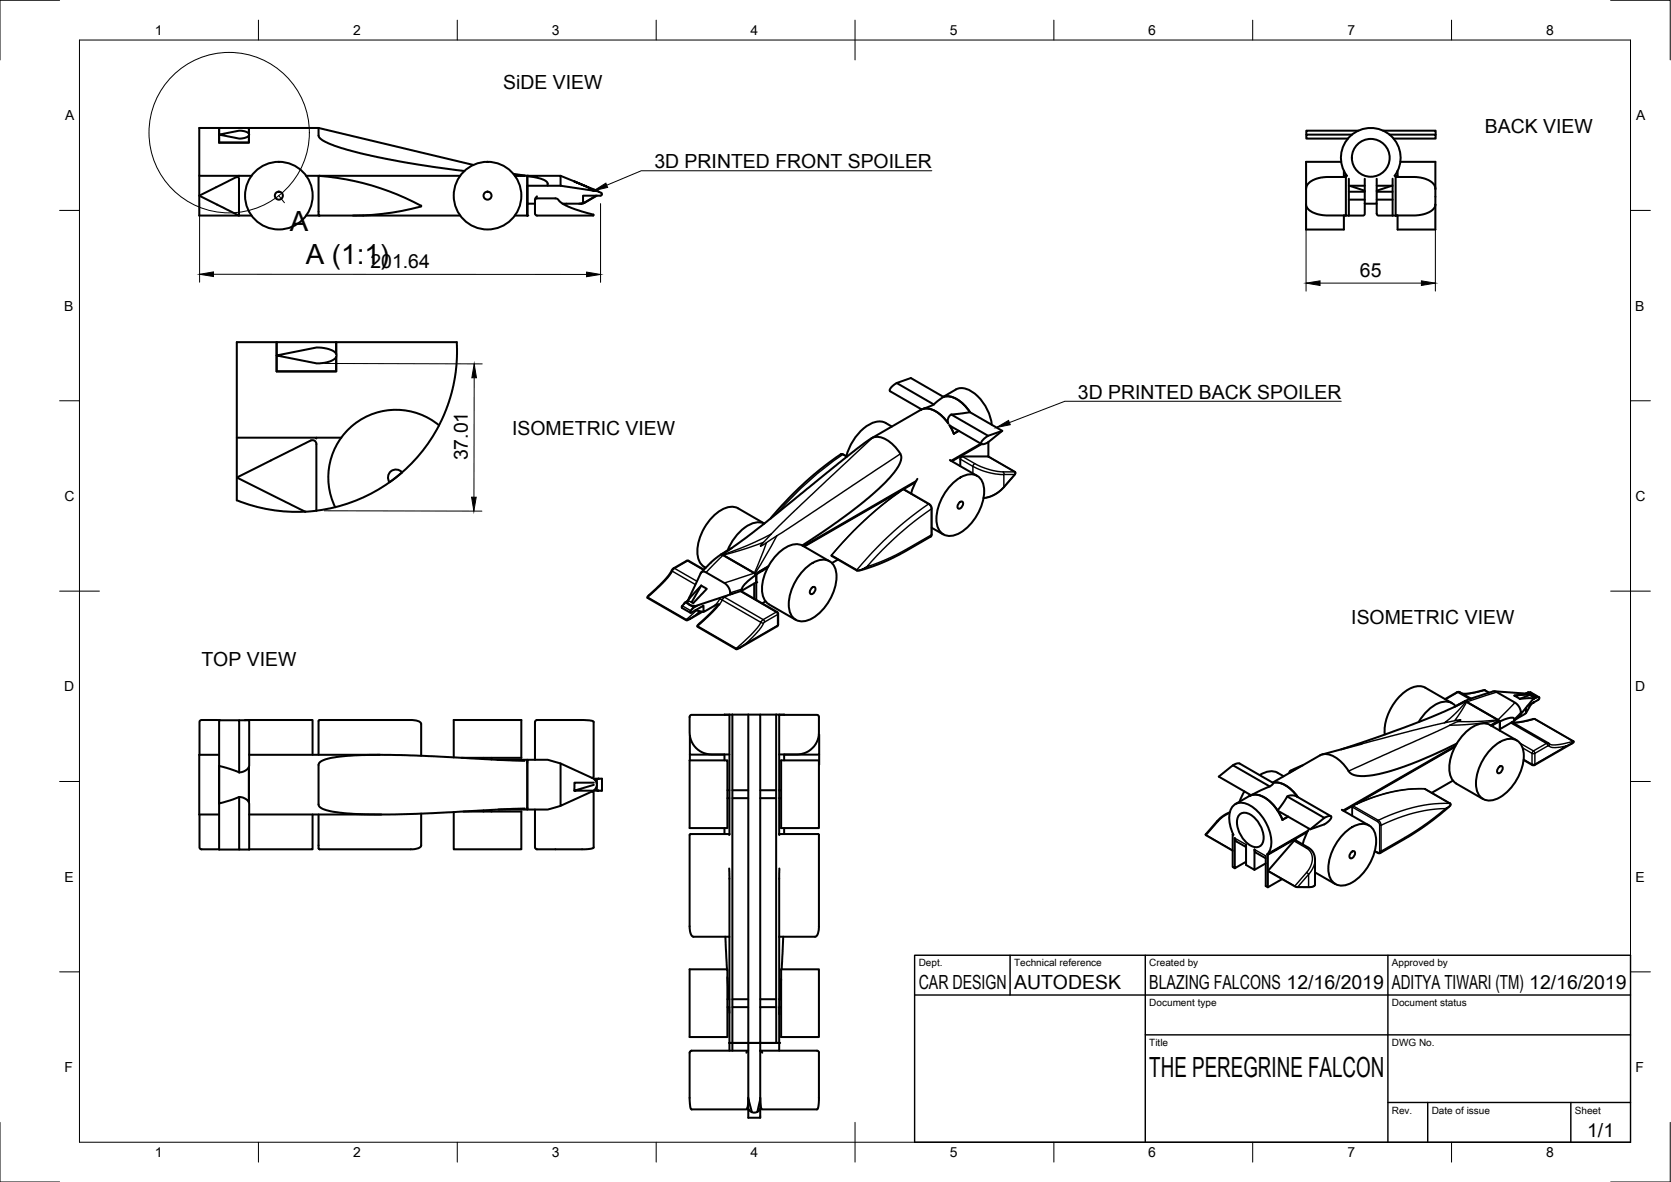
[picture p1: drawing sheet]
<svg xmlns="http://www.w3.org/2000/svg" width="420mm" height="297mm" viewBox="0 0 420 297" stroke-linecap="round" stroke-linejoin="round" font-family="sans-serif">
<!-- layer: Visible -->
<g fill="none" stroke="#000" stroke-width=".51">
<path d="M55.1 32.2v3.6h7.5v-1.8v1.8h-7.5zM55.1 33.8l5-1a2.58 2.58 0 0 1 2.6 1 2.28 2.28 0 0 1-2.6 1zM62.6 32.2v1.4M80.1 32.2v1.9l.8 1 2.3 1.2 4.2 1.4 6.1 1.5 7 1.4 16.3 2.4M80.1 32.2h-30v22h13.1M80.1 32.2l38.9 9.3M339.9 33.8h-11.4v1h10.4M341.6 32.8h-13.1v1M347.7 32.8h13.3v1M349.4 33.8h11.6v1h-10.6M50.1 44.2h13.1M50.2 49.1v.1"/>
<path d="M59.4 44.5l-9.2 4.6M59.4 44.5l.5 .1 .2 .4M60.1 45v9.1l-9.9-4.9M60.1 44.2v.1M77 54.2h3.3M77 44.2h38.7M80.1 44.4v9.5M80.1 44.4l.1-.2a60.6 60.6 0 0 1 25.7 7.6l-.1 .1M80.1 53.9l.3 .3M88.8 54.2h26.9M105.8 51.9l-7.2 1.5a60.6 60.6 0 0 1-9.8 .8h-8.5M129.1 43.7l3.5 .6"/>
<path d="M129.4 44.1l2.6 .1h-2.5M129.5 54.2h3.1M132.6 44.4v9.8v-7.5v4.5h1.9M132.6 44.3v2.4h5.1v-.6a2.97 2.97 0 0 0-2.6-1.4l-2.5-.5h8.3v2.5l8.4 1.2M134.5 50.3v3.4l.3 .4 .2 .1h14.1M134.5 50.3l.1-.2 .4-.3 4.8 .1 .6 .3a6.9 6.9 0 0 0 3.5 2.1l5.3 1.6v.3M135 49.3l-.4 .5-.1 .5M137.7 46.7h3.2M140.9 44.2l3.5 1.4M144.4 45.6l2.8 1.1M145.6 51.2h.5M146.1 51.2h.1"/>
<path d="M149.3 47.9l1.1 .2 .8 .4 .2 .2-.1 .3-.3 .2h-4.4v1.9l-5.1 .1M149.3 47.9l1.1 .2M149.3 47.9l-1.7-.9-3.2-1.4 5.7 2.3M149.9 49.2l-3.3 1.9M150.1 49.2l-3.1 1.8-.8 .2M328.4 51.4v6.3h9.5v-3.5M328.4 47.5v3.9M328.4 51.4l.2 .7 .5 .7 .8 .5 1.4 .5 2.2 .4h4.9M337.2 40.7h-8.8v6.8M337.9 42.9v1.6M337.9 54.2h.5M337.9 44.2h.8a7.5 7.5 0 0 1 .9-10.1 7.5 7.5 0 0 1 10.1 0 7.5 7.5 0 0 1 1 10.1h.7"/>
<path d="M338.4 44.2v10h.8M338.4 44.5h-4.9l-1.6 .2a3.7 3.7 0 0 0-3.5 2.5v.3M339.2 50.2h4M339.2 48.2h4M339.2 46.7h4M339.2 44.9v9.3M339.3 46.7l3.9 1.2M343.2 51.2v2.6l-.2 .3-3.8 .1M343.2 44.9v6.3M346.2 51.2v2.5l.3 .5h3.7M346.2 44.9v6.3h-3M346.2 50.2h4"/>
<path d="M346.2 48.2h4M346.2 46.7h4M350 46.7l-3.8 1.2M350.2 54.2h1.2M350.2 44.9v9.3M350.9 44.5h4.9l1.6 .2a3.8 3.8 0 0 1 3.5 2.4v.4M350.9 44.2v10M351.4 42.9v1.6M352.1 40.7h8.8v6.8M360.9 51.4v6.3h-9.5v-3.5M360.9 51.4l-.2 .7-.6 .7-2.1 1-2.2 .4h-4.9M360.9 47.5v3.9"/>
<path d="M69.6 86v7.3h14.9v-3.6v3.6h-14.9zM69.6 89.3l10-2a6.1 6.1 0 0 1 4.9 1.6 1.56 1.56 0 0 1-1.4 1.9l-1.6 .4-1.9 .1zM84.5 86v2.9M225.5 96.3l3.5-1.3 8.2 4.7M237.2 99.7l3.2-1.8a4.9 4.9 0 0 1 5.5 1.7 12.2 12.2 0 0 1 3.5 7.1M237.2 99.7a6.1 6.1 0 0 1 6 3l.7 .9M237.2 99.7l-2.5 2-2.6 1.1M59.5 110h20v.2M78.1 110.7l-18.4 9.2M78.1 110.7a1.01 1.01 0 0 1 1.5 .9M79.5 111.6v16.8l-2.8 .2-17-8.5v-.2M79.5 110h6.3"/>
<path d="M87.8 107.7a17 17 0 0 1 22.6-.8 40.3 40.3 0 0 1-26.1 20.6 17 17 0 0 1 3.5-19.8zM101.1 118.7l-3.1 2.5a1.99 1.99 0 0 1 .3-2.8 1.99 1.99 0 0 1 2.8 .3M110.4 106.9l2.2-5.1 1.4-4.9 .8-5.1 .1-5.8h-55.4v39.7a40.7 40.7 0 0 0 17.2 2.9M213 114.7l-1.4-.6a80 80 0 0 0-17.8 16.2M224.2 107.2a4.7 4.7 0 0 0-6.3-.1 13.8 13.8 0 0 0-5.1 7.5M226.4 114.1a3.5 3.5 0 0 1-.8 3.6l-1.7 2.2-1.7 1.7-5.5 4.8a181.6 181.6 0 0 1-15 10.7M226.4 114a8.2 8.2 0 0 0-5.7-4.2l-1.3 .2-2.1 1.3-26 21-5.1 3.9-4.3 2.9M231.7 102.9l-.2 .1M232.1 102.7a6.1 6.1 0 0 1 5.7 2.8l.6 .9M234.8 101.6l-9.3-5.3a2.64 2.64 0 0 0-1.8 1.9l8 4.7-12.6 7.3M238.8 115.6l6.9 4M239.2 104.2l9.3 5.3 3.5-1.2"/>
<path d="M241.1 108.3l-1.3 .7-1-2.1 8 4.7M243.9 103.6l-4.7 .6-.7 .8-.2 .7 .1 .7M243.9 103.6l8.1 4.7-3.5 2.9a1.29 1.29 0 0 1-1.8 .2 3.4 3.4 0 0 1 1.8-1.9M246.6 111.5l-7.4 4.3M246.8 111.6l-5.4 3.1M248.5 114.7h-6.7l-.3 .5-.1 1.9M248.5 114.7h.1M248.5 114.7l6.7 3.9 .1 .3-2.9 3.5-1.2 1.2-2 1.1-1.9 .5M248.5 111.1v3.6M84.3 127.5l-4.7 .8M181.8 139.5l-.5-.2-1.6 1.2-3.4 3.4M181.8 139.5l7.9 4.5"/>
<path d="M182.9 138.3a11.6 11.6 0 0 1 7-7 3.4 3.4 0 0 1 2.3 .3l-6.6-3.9a4.8 4.8 0 0 0-5.5 1.3 12.8 12.8 0 0 0-4.6 10.9 3.6 3.6 0 0 0 1.6 2.6M184 137.7l-2.6 1.6 .4 .2M227.3 123l6.3 3.6 .5 .5 .2 .6-.1 6.9-9.5 5.5-6.3 2.6a4.7 4.7 0 0 1-3 .7l-6.3-3.7M230.3 120.9l-28.3 16.4M230.7 120.3l-1.1 2.1-.5 1.6M234.3 132.6l2.9 1.7M239.7 121.3a6.1 6.1 0 0 1 5.3-2 3.9 3.9 0 0 1 2.5 4.2 12.9 12.9 0 0 1-7 10.8 3.4 3.4 0 0 1-5-2.8 12.9 12.9 0 0 1 4.2-10.2zM241.2 126.3l.8-.2a1.16 1.16 0 0 1-1 1.7 1 1 0 0 1 .2-1.5zM172.1 151.6h.1M172.1 151.6l-.6 .8-.1 .3 2.2 1.3M172.3 151.3l2 1.2-.7 1.1v.4l3.3-1.8v1.5l3-1.6 1-.2M172.6 140.9l-3.4 2-2.2 3-3.9 3.7-.3 .6 9.8 5.7 .7-.2 3.3-2"/>
<path d="M172.7 140.9h.4l3.9 2.3M172.8 151.1l-.7 .5M174.8 153.4l2.1 .3M175 153.3h.1M176.3 143.9a.98 .98 0 0 1 1.2 0l5.1 2.9 .8 1.3 .2 1.3-9 2.9a1.4 1.4 0 0 1-1.8-1.2zM176.3 147.2l-3.5 3.9M176.3 147.2l1.4 .8-3.4 3.6M176.3 147.2l-2.4 4.2M177.1 142.5l.3 .2M180.7 151.9l-5.4 5.5 9.8 5.8 10.4-5.9 .2-3.1-.3-.4M184.2 149.2h-.1M186.3 148.5l9.1 5.3"/>
<path d="M189.6 146.6v3.9M189.7 144l.5 .4-2.9 2.3-.7 1-.1 .7-2.9 1M189.7 144l.4 .4M190.2 144.4v1.9l-3.7 2.1M190.2 144.5v6.3M192.5 151.1l-.8 .5M193.2 142.3l-2.7 1.6 2.7-1.5M202.6 142.8a6.1 6.1 0 0 1 5.3-2.1 3.9 3.9 0 0 1 2.4 4.2 12.9 12.9 0 0 1-6.9 10.9 3.4 3.4 0 0 1-5-2.9 12.9 12.9 0 0 1 4.2-10.1zM204.1 147.8l.7-.3a1.16 1.16 0 0 1-1 1.8 1 1 0 0 1 .3-1.5zM208.6 141l-6.7-3.9a4.9 4.9 0 0 0-5.5 1.3 12.8 12.8 0 0 0-4.7 10.9 3.6 3.6 0 0 0 1.7 2.6l6.7 3.9M210.7 140.6l-1.5 .9M183.4 179.6l-9.6 .1-.4 .5v3.9a5.5 5.5 0 0 0 5.5 5.5h4.5"/>
<path d="M183.4 179.6l-.1 30.2M184.1 179.6h-1.9M184.1 179.6v82.5M184.1 179.6h4.1M188.2 179.6h3v82.5h-3M188.2 179.6v82.5M191.2 179.6h4M195.2 179.6v82.5h.7h-4.7v13.8M195.2 179.6h.7l.1 30.2M195.9 179.6l9.7 .1 .3 .4v4a5.5 5.5 0 0 1-5.5 5.5h-4.5M195.9 179.6h1.3M365.1 176.7l-6.7-3.9a4.8 4.8 0 0 0-5.3 1.2 13 13 0 0 0-4.9 10.6"/>
<path d="M366 177.5a3.7 3.7 0 0 0-5-.4l-1.4 .9-1.2 1.2-1.7 2.2M368 176.5l-5.8 2.7-7.2 2.9-17.8 6.2M368.3 176.2h.1M368.3 176.2l.5 .2M368.3 176.2l-2.5 1.4M368.8 176.4l7.8 4.5M369.9 175.6l-3.3-1.7-3.3 1.8M369.9 175.6l-1.6 .6 .5 .2M374.4 174.1l-1.2-.7-3.5 .8-2.1 .1M375.7 173.7l8.2 .6M380.8 174.8l3.4-.3-3.5 .3 1.4 .8M382.4 179.5l-1.7 1.7"/>
<path d="M383.6 174.3l1.3 .2M383.7 177.9l-.1 1.4-2.4 1.4M384.2 174l-.5 .3M384.6 174.7l-2.5 .9M384.9 174.5l-.7-.5h.7l2.1 1.2M384.9 174.5h.1a.96 .96 0 0 1 .6 1M385.1 176.8l-1.4 2.4M385.3 174.7l.8 .5M385.6 176.5v.1M385.6 175.5l.8-.3zM385.6 175.5l-3.5 .1M385.6 175.5l-3.2 4-.2-1.5-.9-1.2-5.4-3.1-.5 .1-5.5 1.8"/>
<path d="M386.4 175.2l.6 .1-.2 .5M386.8 175.9l-2.8 1.5M55.1 192.5l5 1.6 1.5-.4 .7-.5 .3-.5v9l-.8-.9-.7-.4-1-.1-5 1.6zM55.1 189.7h-5v15h5M55.4 181l-4.8-.1-.4 .3v8.5M60.1 194.1v-13.1h-5v32.5h5M60.1 181h2.6v11.5M61.6 181l17-.1v8.8M62.6 192.7v9M62.7 189.7h32.8M80.1 181.2v8.5M80.1 181.2l.3-.3h23.1a2.34 2.34 0 0 1 2.4 .9v8.1"/>
<path d="M114.1 190.3v-9.4h17v9.5h-15M121.6 190.4v.4M123.6 190.4v.5M125.1 190.9h7.5M131.9 191.2l-23.2-1.2-10.6-.3-9 .1-4 .4-2.7 .5a2.55 2.55 0 0 0-2.3 1.5v9.9a2.22 2.22 0 0 0 2.1 1.6l3.4 .5 3.5 .3 8.7 .2 11-.3 23.2-1.2M132.6 191v12.4M134.5 181.4v9.5M134.5 181.4l.1-.2 .4-.3h10.1a7.8 7.8 0 0 1 4.1 .4l.1 13.9-.5 .3M140.9 191.9l-3.2-1h-5.1v12.5h5.1l3.2-.9M148.8 198.9l.5 .2-.1 13.9a3.2 3.2 0 0 1-2.5 .4h-11.7l-.4-.2-.1-.3M149.3 195.7h1.3l-.5 .2v1.1M149.3 197.2l-4.9 1.5h4.9"/>
<path d="M149.3 196.7h-4.9v2M150.1 197l-.6-1.2-8.6-3.9v10.6l8.4-3.8M150.1 197a1.99 1.99 0 0 1-.8 1.7M150.1 197.4v1.3M150.4 198.7h.2h-1.3M150.4 198.7h.1M150.6 195.7h.8v3h-.8M173.4 191.1h9.5v17h-9.5zM173.5 184.9v4.7h8.7M173.5 189.6v1.5M182.2 189.6v1.5M182.9 198.6h.5"/>
<path d="M184.1 198.6h4.1M191.2 198.6h4M195.9 198.6h.5M196.4 191.1h9.5v17h-9.5zM197.2 189.6v1.5M205.9 184.6l.1 5h-8.8M206 189.6l-.1 2.5M310 192.3l.9-.4h.8l8.4 4.9-.1 .3-.7 .5-4.7 2.2M312.9 198.9l-1.2 2.6M314.5 199.8l-.3 .2M314.6 199.8l-.4 .2M314.6 199.8a6.1 6.1 0 0 1 6 2.9l.6 1"/>
<path d="M319.3 197.6l-9.3-5.3-3.5 2.9 8.1 4.6M320.1 196.7a6.1 6.1 0 0 1 5.6 2.8l.6 .8M321.2 194.2l1.6 .9M321.3 194.2a4.3 4.3 0 0 0-4.6 .6M327.6 192.3l-3.2 1.4-.2 .6M342.4 186.9l-9.9 2.7M358.3 198.3l6.3 3.6a.39 .39 0 0 1 .2 .4 .39 .39 0 0 1-.3 .3l-4.3 3.5-5.7 4-7.6 4.3-1.2-.5M365.3 196.2l-5.3 3M366 187.4l-28.3 16.3M366.2 196.9l6.7 3.9M366.3 186.8l-9.5 4.4-8 2.8-4 .9-2.6 .1-1.9-.3-1.1-.7a9.9 9.9 0 0 0-5.1-4.4 2.58 2.58 0 0 0-2.2 .2l-11.9 6.9M374.8 182.3l1.7-.9z"/>
<path d="M375.4 187.8a6 6 0 0 1 5.3-2 3.9 3.9 0 0 1 2.5 4.2 12.9 12.9 0 0 1-7 10.8 3.4 3.4 0 0 1-5-2.8 12.8 12.8 0 0 1 4.2-10.2zM376.6 180.9l.2 .1a.68 .68 0 0 0 1.1 0l1.3-.5a1.16 1.16 0 0 1 1.5 .2v.5l-3.6 2M376.6 180.9l.5 .5M376.9 192.8l.7-.3a1.16 1.16 0 0 1-1 1.8 1.01 1.01 0 0 1 .3-1.5zM377.1 183.2v.4M377.1 181.3v1.9M380.2 181.5l9.4 5.5M380.3 181.4l.1 .2M380.4 181.6l1.7-.1 3.8-.8 9.8 5.7-.2 .3-9.7 5.6h-.5l-2.2-1.3M381.4 186.1l-6.7-3.9a4.9 4.9 0 0 0-5.5 1.3 12.8 12.8 0 0 0-4.7 10.9 3.6 3.6 0 0 0 1.7 2.5M50.2 204.7v8.5l.4 .2h4.5M60.1 200.3v13.2h2.6v-11.6"/>
<path d="M62.7 204.7h33.2M78.6 204.7v8.7h-15.9M80.1 204.7v8.5M105.9 204.5v7.9a1.67 1.67 0 0 1-1.9 1h-23.6l-.3-.2M116.5 203.9h14.6v9.5h-17v-9.3M121.6 203.7v.2M123.6 203.5v.4M125.3 203.4h7.3M134.5 203.4v9.5M173.4 209.8v23.2a2.27 2.27 0 0 0 .9 2.4l9.1 .1M173.7 209.6l-.3 .2M182.2 208.1v1.5"/>
<path d="M182.9 200.6h.5M183.3 218.3l.1 45.7M183.4 209.5l-9.7 .1M184.1 200.6h4.1M191.2 200.6h4M195.9 200.6h.5M195.9 209.5l.1 .1M196 218.3l-.1 45.7M196 209.6h9.9v23.6a2.05 2.05 0 0 1-.9 2.2h-9M197.2 208.1v1.5M309.2 204.1a8.4 8.4 0 0 0-3.2 2.3l-2.9 3.4 6.8 4M309.9 209.7v8.2l.6 .3"/>
<path d="M310 209.6l.1 .2M310.1 209.8a7.3 7.3 0 0 1-.3-7 3.2 3.2 0 0 1 4.6-.4 11.3 11.3 0 0 1 5.2 10.4l-.5 1.4-.5 .5M310.8 211.4l2.5 1.5M310.8 211.4l-.3-.8v7.6l2.8-1.6M311.6 204.8a2.41 2.41 0 0 1 3.4 .3 6.7 6.7 0 0 1 2.5 6.8 1.99 1.99 0 0 1-3.1 .6 6.8 6.8 0 0 1-3.1-7.2zM313.3 212.2v5.2l2.1 1.2v-5.1l.4 .8 2.5 1.4M314.2 200l-3.6 2.1M314.2 200a4.5 4.5 0 0 1 5 1.3l2.1 2.5 1.2 2.2M318.3 215.1v7.6l.5 .3 3.6-2.1M318.3 217l-2.9 1.6M318.8 214.8v8.2M321.2 203.7l1.8-2.5a1.58 1.58 0 0 1 1.5-1.3h.8l.8 .3 8.5 4.9"/>
<path d="M321.2 203.7l1.3 2.3M323.7 200.2l9.3 5.3a1.49 1.49 0 0 1 1.7-.3 2.71 2.71 0 0 1-1.7 2l-3.6 1.2-8.2-4.7M323.9 205.2l-1.4 .8M325.4 211.3l.4-.1 3.2 1.8 .7 .5 .6 .9 .3 1.4v6.7a1.5 1.5 0 0 1-1.6 .5l-3.2-.2-7-3.9zM325.8 210.7l.1 .1M328.8 208.8l-10.2 5.9 .2 .1 7.1-4.1M329.2 208.2l-.9 1.7-.7 2.3M330.6 219.2l5.2 3M333 205.5l-3.6 2.9M337.4 203.5l.1 .1M337.5 203.6l6.7 3.8M338.3 209.1a6 6 0 0 1 5.3-2 3.9 3.9 0 0 1 2.4 4.2 12.9 12.9 0 0 1-7 10.9 3.4 3.4 0 0 1-4.9-2.9 12.8 12.8 0 0 1 4.2-10.2z"/>
<path d="M339.7 214.2l.8-.3a1.16 1.16 0 0 1-1 1.8 1.01 1.01 0 0 1 .2-1.5zM182.4 235.4l.4 8.2M196 235.4l-.1 .1M196.9 235.4l-.3 8.2M173.4 243.6h9.5v17h-9.5zM182.9 245.6l.3 5.5M182.9 253.1h.5M182.9 251.1h.5M183.3 253.1l.1 1.5M184.1 253.1h4.1M184.1 251.1h4.1M191.2 253.1h4"/>
<path d="M191.2 251.1h4M195.9 253.1h.5M195.9 251.1h.5M196 253.1l-.1 1.7M196.4 243.6h9.5v17h-9.5zM196.4 246l-.3 5.1M173.4 264.5v11.4a4.3 4.3 0 0 0 .4 2.9h13.9a3.2 3.2 0 0 0 .5-2.5v-.4M173.4 264.5l.1-.2 .4-.3h14.3l-.5 .5M183.4 262.1h.7zM183.4 262.1h12.5M187.9 278.4l.4 .6 1.1 .6 .8-.1 1-.7M188.2 262.1v13.8"/>
<path d="M188.2 275.9v5h3v-5M188.2 276.1l.9 3.4M188.2 262.1h-4.1v1.9M191.2 278.8h.1M191.2 276.1l-.8 3.3M191.4 278.4l-.2 .4M205.9 264.5v11.4a4.1 4.1 0 0 1-.4 2.9h-14a4.8 4.8 0 0 1-.3-2.9M205.9 264.5l-.2-.4-.3-.1h-14.2l.5 .5"/>
<circle cx="344.7" cy="39.7" r="4.8"/>
<circle cx="70.1" cy="49.2" r="1.01"/>
<circle cx="70.1" cy="49.2" r="8.5"/>
<circle cx="122.6" cy="49.2" r="1.01"/>
<circle cx="122.6" cy="49.2" r="8.5"/>
</g>
<g fill="#000">
<circle cx="132.6" cy="54.2" r=".25"/>
<circle cx="132.6" cy="44.2" r=".25"/>
<circle cx="132.6" cy="51.2" r=".25"/>
<circle cx="150.1" cy="47.9" r=".25"/>
<circle cx="190.2" cy="146.3" r=".25"/>
<circle cx="195.9" cy="262.1" r=".25"/>
</g>
<!-- layer: Visible Narrow -->
<g fill="none" stroke="#000" stroke-width=".36">
<path d="M211.4 114.2h.4l1.1 .6M212.1 114.2a80.7 80.7 0 0 0-16.8 14.8M219.4 110l-18.1 16.9-7.4 7.3M226.4 114.1l-31.1 20.6M241.4 114.7l-2.1 1.2M241.4 115.4l3.2 1.8v1.8M241.4 114.8l-2 1.2M242 114.7l3.6 2.1 1.6 .7 2.4 .7 2.6 .4M244.6 117.2l2.1 1 1.8 .5 1.8 .4 2.1 .1v3.2M245.2 116.5l-.4 .2-.2 .5M248.5 114.7l6.7 3.9M252.2 118.6h3"/>
<path d="M252.2 118.6l.2 .6M252.4 119.2h2.8M255.2 119.2l-2.8 3.2a8.1 8.1 0 0 1-5.1 2.7M255.2 119.2h.1M255.2 118.6l.1 .3-.1 .3M255.2 118.6h.1M183 138.3h.1M183 138.3l-1.6 1M183 138.3l-.2 .2M183.7 137.9l-.7 .4M192.7 136.4l-3 7.6M193.9 134.2l-6 2.9-6.2 2.3 .2-.3"/>
<path d="M193.9 134.2l-1.9 2.1M194 129.9l-.2 .4M195.3 134.7l-4 2.6v-.2l.7-.8-4.1 1.4-6.1 1.8-4.3 4.4M195.3 134.7l-2.7 5-2.8 4.4 .7-.2M209.1 139.5h.1M209.1 139.5v.2M226.1 123.6a89.1 89.1 0 0 0-17 15.9M226.1 123.6l-23.8 13.8M226.1 123.6l.1 .1M227.1 123h.1M227.1 123a89.3 89.3 0 0 0-18 16.5M227.1 123h.2"/>
<path d="M227.1 123l6.4 3.7M227.3 122.9v.1M227.3 122.9l-1.2 .7M228.3 137.8l-.2 .5M230.1 121.3l-2.8 1.6M230.2 121.1l-28.1 16.2M233.5 126.7a86.9 86.9 0 0 0-18 16.5l-6.4-3.7M233.5 126.7l.4 .4 .3 .6v6.7M233.6 126.6l-.1 .1M234.2 127.9a83.8 83.8 0 0 0-16.2 14.5l2.9-1 4.4-1.9 8.9-5.1M234.2 134.4l-.2 .5M234.3 134.3l-.1 .1"/>
<path d="M234.3 127.8l-.1 .1M252.4 122.4h.1M163.4 149.4l-.5 .5v.4M169.4 142.8h.2l-.6 .7-.1-.1M171.6 152.2l2.1 1.3M172.7 140.9h.4M172.8 151.1h.5l1 .5M173.4 152h.1M174.6 152.3l-.3 .2M174.9 146.9l-5.9-3.4-1.8 2.5-4.3 4.1 9.7 5.6 2.5-2.3M175.8 152l-1.7 1M175.9 156.6l-.4 .5-.1 .4"/>
<path d="M175.9 153.6l-1 .9-1.5 .9-.8 .3v.2M176.4 153.7l-2.9 1.9M176.9 143.3l-4-2.3-3.3 1.8 5.6 3.3M181 150.5l.6 .3M181.1 150.2l-1.3 1.9M181.6 150.8l-.9 1.3-1.4 1.6-3.9 3.6 9.7 5.6 3.8-3.4 2.1-2.5a.53 .53 0 0 1 .4-.5 .53 .53 0 0 1 .6 .2M181.6 150.8l9.7 5.6 .6-.7M182 149.9l.2 .2-.6 .7M183.1 149.6l-.9 .5 9.7 5.6M186.1 148.6l9.1 5.2M186.5 148l-2.9 1M189.7 144l-7.6 2.5"/>
<path d="M191.7 143.3l-1.6 1.1M191.7 143.3l-.5 .2M191.7 143.3l.1 .2M191.8 143.5l-1.6 1M191.9 155.7l.4 .6M193 142.8l-1.2 .7M193.1 142.5l-1.4 .8M195.2 153.8l-3.3 1.9M195.2 153.8l.3 .6M195.4 153.8h-.2M195.5 157.1l-9.5 5.7M195.5 154.4l-3.4 2-1.4 2.1a13.7 13.7 0 0 1-5.2 4.4h-.4v.2"/>
<path d="M195.5 154.4v2.7M195.5 157.2l-.1 .2M195.7 154.2l-.2 .2M195.7 156.9l-.2 .2M216.2 143.3l1.8-.9-1.5 .7-1 .1v.2M365.9 177.4l.1 .1M366.3 174h.3M366.6 174l-3.1 1.8M366.6 174l2.9 1.7M367.1 174h-.5M367.1 177l-.3 .1M368 176.5l.6-.2a28.5 28.5 0 0 1-5.4 5.4l2.6-.6"/>
<path d="M368.3 176.2l-2.2 1.2M373.4 173.5h-.7M374.4 174.1l-1.1-.7-1.1 .4a10.5 10.5 0 0 1-4.5 .5M376.3 173.9l-7.5 2.5-3 4.7 1.4-.2-.7 .4h4l6.1-.4 4.3-4.3M382.4 179.1l-1.7 1.6M384.2 174.5l1.4 1M384.2 174.1l-.4 .2M384.8 174l2.1 1.2M385.5 175.6h.3M385.7 175.5l.1 .1M386.5 175.2l-.7 .4M324.2 194.2h.1"/>
<path d="M324.5 193.7h.5M324.7 194l-.4 .2M325 193.7v.1M325 193.7l-.1 .2M325.7 193.4l-.7 .3M358.2 198.2a37.5 37.5 0 0 0-17 3.8M358.2 198.2l.1 .1M358.2 198.3a37.3 37.3 0 0 0-17 3.7M358.2 198.3l6.4 3.6M358.2 198.2h.1M358.3 198.2h.1M363.2 181.7l-20.8 5.2"/>
<path d="M364.5 182.3l-25.4 11.5M365.8 187.8l-24.6 14.2M365.9 187.6l-28.1 16.2M366.5 181.3l-2 1M375.5 182.1l-.5 .3M375.5 182.1v.1M375.8 181.8l-.3 .3M376.5 181.4l.3-.4-6.2 .9-6.1 .4M377.1 181.3l-1.6 .8M377.1 181.4l-2 1M379.9 181.7l8.9 5.1-3.2 1.9M380.2 181.5l.1 .1a13.9 13.9 0 0 0 5.6-.9l9.7 5.6-.4 .1a9.7 9.7 0 0 1-5.5 .6h-.1"/>
<path d="M382.2 186.8l3.4 1.9M382.8 187.9l2.4 1.4M383.1 190.8l2.1 1.3M385.2 189.3v2.8M385.2 189.3h.7M385.2 192h.7M385.2 192l.1 .3M385.6 188.7l.3 .6M385.6 188.7l-.4 .6M385.9 180.7h-.6M385.9 180.7h.1M385.9 189.3v2.8"/>
<path d="M385.9 192l-.1 .3M389.2 187.4l.3 .1a3.2 3.2 0 0 0 3 .2l1.5-.3-8.1 4.7M389.2 187.4l-3.3 1.9M389.3 186.8h-.5l.4 .6M389.5 186.9v.5M395.6 186.3a2.64 2.64 0 0 1-1.6 1.1l1.2-.5M395.6 186.3h.1M303.3 209.9l6.6 3.8M306 206.4h.3M306.2 206.4l-2.9 3.5-.2-.2M309.2 204.4l-1.6 .8-1.4 1.2M310.5 210.6l2.8 1.6"/>
<path d="M315.4 213.5l2.9 1.6M318.9 218.8l6.7 3.9M325.4 211.3l3.1 1.9M328.5 213.2a3.5 3.5 0 0 1 .8 5l-.8 1.1M328.5 219.3l-2.9 3.4M328.5 219.3l.5 .4M328.6 209.2l-2.7 1.6M328.8 209l-3 1.7M328.9 213l-.4 .1M329 219.7v3.2M329 219.7l-2.7 3.2M330.6 216.1l-.3 1.6-1.3 2"/>
<path d="M340 202.8v2.2M340 202.6v.2l.1-.1M340 202.7l-2 1.1M340 202.6l.1 .1M340 205v-2.2l6.5 3.7 .4 .9M340.2 202.5h.1M340.2 202.5l-.1 .2M340.2 202.5l6.4 3.6M341.2 202l-1.2 .7M341.2 202h.1M341.2 202l-1 .5M345.7 213.8l.7 .4"/>
<path d="M346.4 214.2v.1M346.6 206.1l.4 .5 .3 .8M346.6 206.1l-.2 .4M346.9 207.4v6.5M346.9 207.4h.4M346.9 213.9h.4M346.9 213.9l-.2 .4-.3-.1M347.3 207.4a38 38 0 0 1 16.2-4.2l-4.4 3.4-2.9 2.1-8.9 5.2M347.3 207.4v6.5M347.3 213.9l-.2 .5M353.2 210.5l-.2 .4M364.6 201.9a.54 .54 0 0 1 .1 .6 .54 .54 0 0 1-.5 .3l-.7 .4 1-.6"/>
<path d="M364.6 201.9a37.8 37.8 0 0 0-18 4.2M364.6 201.9h.1M325.6 222.7l.7 .2M325.6 222.7h.1M326.3 222.9h.1M330.6 222.3l-.3 .4-.5 .2h-3.5"/>
</g>
<g fill="#000">
<circle cx="173.9" cy="151.4" r=".18"/>
<circle cx="384.6" cy="174.7" r=".18"/>
</g>
<!-- layer: Border -->
<g fill="none" stroke="#000" stroke-width=".25">
<path d="M15 .1h-15v15M20 10.1h390v276.9h-390zM65 5.1v5M115 5.1v5M165 5.1v5M215 5.1v10M265 5.1v5M315 5.1v5M365 5.1v5M405 .1h15v15M15 52.9h5M410 52.9h5"/>
<path d="M15 100.7h5M410 100.7h5M15 148.6h10M405 148.6h10M15 196.4h5M410 196.4h5M15 244.2h5M410 244.2h5M0 282.1v14.9h15M65 287v5M115 287v5M165 287v5"/>
<path d="M215 282.1v9.9M265 287v5M315 287v5M365 287v5M420 282.1v14.9h-15"/>
</g>
<!-- layer: TitleBlock -->
<path d="M230 240.1h180v46.9h-180zM230 250h180M254 240.1v9.9M288 240.1v46.9M349 240.1v46.9M288 260.1h122M349 277.1h61M359 277.1v9.9M395 277.1v9.9" fill="none" stroke="#000" stroke-width=".36"/>
<!-- layer: Annotations -->
<path d="M149.3 47.9l3-1.9 .5 1.1zM250.5 107.4l3.1-1.8 .4 1.1z" fill="#000" stroke="#000" stroke-width=".25"/>
<g fill="none" stroke="#000" stroke-width=".25">
<path d="M70.1 49.2l1.4 1.8M234.3 42.9h-73.1l-8.7 3.7M337.2 100.8h-69.5l-13.9 5.4"/>
<circle cx="57.6" cy="33.3" r="20.2"/>
</g>
<!-- layer: Dimensions -->
<path d="M50.2 51.1v19.8M151 51.2v19.8M328.4 53.4v19.8M360.9 53.4v19.8M53.7 68.9l93.8 .1M331.9 71.1h25.5M81.6 91.3l39.6 .1M119.2 94.9v30.1M81.6 128.4h39.6" fill="none" stroke="#000" stroke-width=".25"/>
<path d="M50.2 68.9l3.5-.6v1.2zM147.5 68.4l3.5 .6-3.5 .5zM328.4 71.1l3.5-.5v1.1zM357.4 70.6l3.5 .5-3.5 .6zM119.2 91.4l.6 3.5h-1.2zM118.6 124.9l1.1 .1-.6 3.4z" fill="#000" stroke="#000" stroke-width=".25"/>
<g font-size="7">
<text x="72.8" y="58.1">A</text>
<text x="76.9" y="66.3">A (1:1)</text>
<text x="289" y="270.6">THE PEREGRINE FALCON</text>
</g>
<g font-size="4.9">
<text x="126.5" y="22.5">SiDE VIEW</text>
<text x="373.4" y="33.5">BACK VIEW</text>
<text x="164.5" y="42.2">3D PRINTED FRONT SPOILER</text>
<text x="93.2" y="67.4">201.64</text>
<text x="341.9" y="69.6">65</text>
<text x="271" y="100.1">3D PRINTED BACK SPOILER</text>
<text x="128.8" y="109.4">ISOMETRIC VIEW</text>
<text x="117.6" y="115.7" transform="rotate(-90 117.6 115.7)">37.01</text>
<text x="339.8" y="156.9">ISOMETRIC VIEW</text>
<text x="50.6" y="167.4">TOP VIEW</text>
<text x="231" y="248.5">CAR DESIGN</text>
<text x="255" y="248.5">AUTODESK</text>
<text x="289" y="248.5">BLAZING FALCONS 12/16/2019</text>
<text x="350" y="248.5">ADITYA TIWARI (TM) 12/16/2019</text>
<text x="399.1" y="285.7">1/1</text>
</g>
<g font-size="3.5">
<text x="39" y="8.8">1</text>
<text x="88.8" y="8.8">2</text>
<text x="138.8" y="8.8">3</text>
<text x="188.7" y="8.8">4</text>
<text x="238.8" y="8.8">5</text>
<text x="288.7" y="8.8">6</text>
<text x="338.8" y="8.8">7</text>
<text x="388.8" y="8.8">8</text>
<text x="16.4" y="30.2">A</text>
<text x="411.4" y="30.2">A</text>
<text x="16.2" y="78">B</text>
<text x="411.2" y="78">B</text>
<text x="16.2" y="125.9">C</text>
<text x="411.2" y="125.9">C</text>
<text x="16.2" y="173.7">D</text>
<text x="411.2" y="173.7">D</text>
<text x="16.2" y="221.6">E</text>
<text x="411.2" y="221.6">E</text>
<text x="16.2" y="269.4">F</text>
<text x="411.2" y="269.4">F</text>
<text x="39" y="290.8">1</text>
<text x="88.8" y="290.8">2</text>
<text x="138.8" y="290.8">3</text>
<text x="188.7" y="290.8">4</text>
<text x="238.8" y="290.8">5</text>
<text x="288.7" y="290.8">6</text>
<text x="338.8" y="290.8">7</text>
<text x="388.8" y="290.8">8</text>
</g>
<g font-size="2.5">
<text x="231" y="242.9">Dept.</text>
<text x="255" y="242.9">Technical reference</text>
<text x="289" y="242.9">Created by</text>
<text x="350" y="242.9">Approved by</text>
<text x="289" y="252.8">Document type</text>
<text x="350" y="252.8">Document status</text>
<text x="289" y="262.9">Title</text>
<text x="350" y="262.9">DWG No.</text>
<text x="350" y="279.9">Rev.</text>
<text x="360" y="279.9">Date of issue</text>
<text x="396" y="279.9">Sheet</text>
</g>
</svg>
